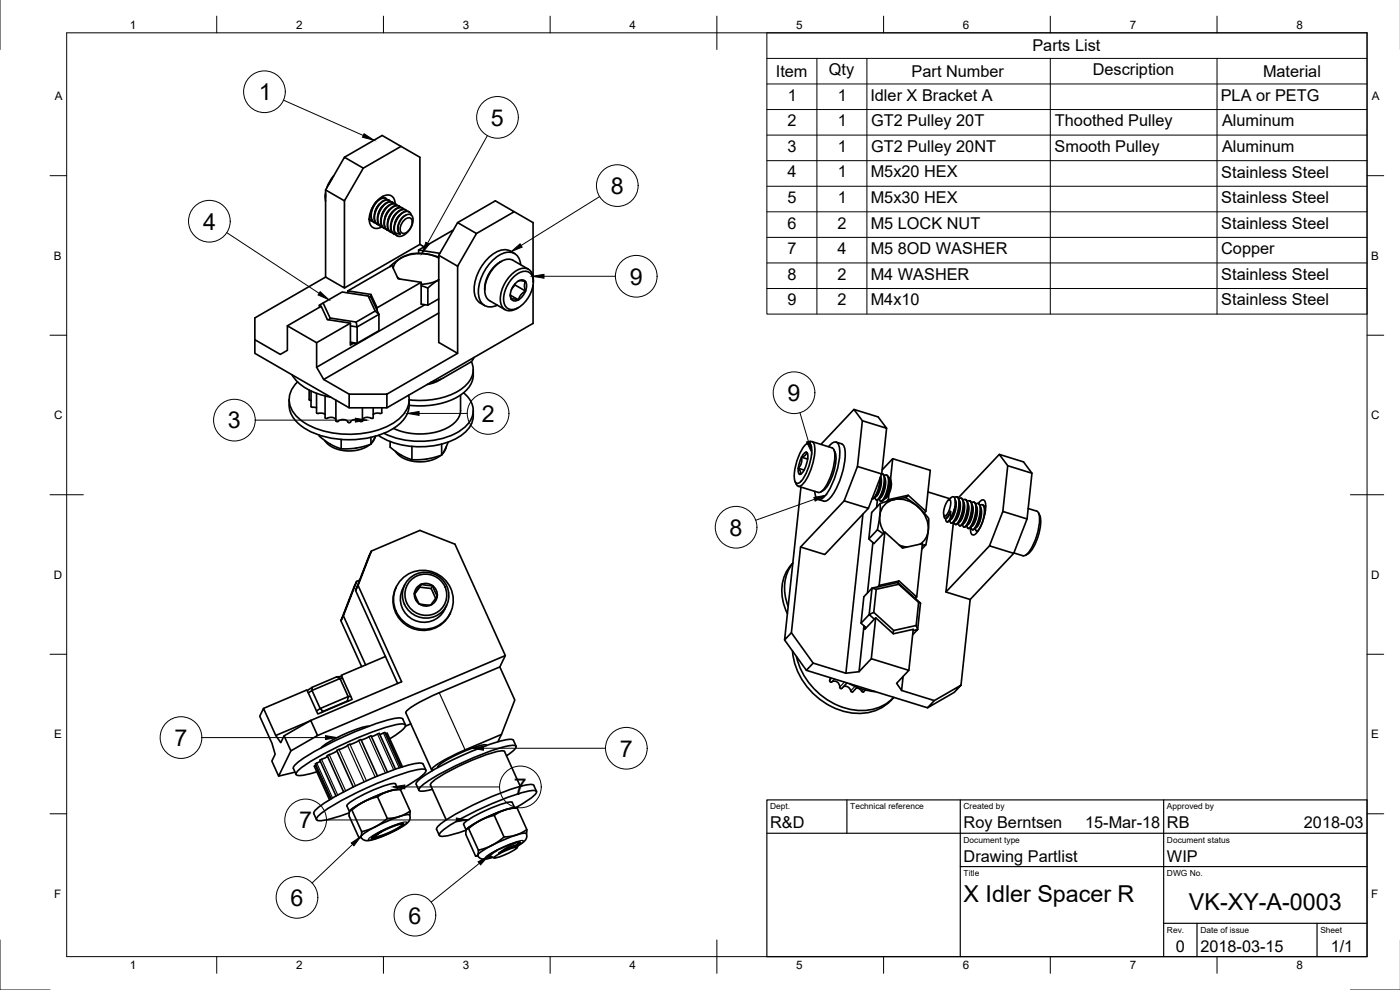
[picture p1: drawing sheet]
<svg xmlns="http://www.w3.org/2000/svg" width="420mm" height="297mm" viewBox="0 0 420 297" stroke-linecap="round" stroke-linejoin="round" font-family="sans-serif">
<!-- layer: Visible -->
<g fill="none" stroke="#000" stroke-width=".5">
<path d="M97.7 57v26.1l5.7 3.3v-26.1M97.7 58.4v1.9M97.7 57.9l-.1 1.5M99.6 53.7l-1 1.7M100.2 52.7l-1.1 1.5-1 2.2M103.4 47.2l11.3-6.6 11.3 6.6v26.1l1.3 .8M103.4 47.2l5.6 3.3-5.6 9.8-5.7-3.3zM114.9 59l.3 .4M115.9 59.6l-.9-.2-1.1 .4-1.1 1-.9 1.3-.5 1.6-.1 1.4 .4 1.1 .7 .6M116.2 59.9l-.8-.5-1.1 .3-1.3 1-1 1.6-.5 1.6v1.5l.4 1 .9 .6M120.4 43.9l-11.4 6.6M110.8 65.8l.6 .4"/>
<path d="M110.8 65.8h.1M110.8 65.7l1 .7M112 61.9l-.5 1.1M112.9 60.6l-.2 .2M113.9 61.1l-.8 1.2-.6 1.3M114.9 61.7l-.8 1-.6 1.5M115.9 62.3l-.8 1.1-.6 1.4M116.9 60.1l-1-.2-1 .4-1.1 1-.9 1.4-.5 1.5-.1 1.4 .3 1.1 .7 .7M116.9 62.9l-.8 1-.6 1.4M117.2 60.5l-.8-.5-1.2 .3-1.2 1-1 1.5-.5 1.6-.1 1.5 .5 1.1 .9 .5M117.8 60.7l-.8-.2-1.2 .4-1 1-.9 1.3-.5 1.4-.1 1.5 .3 1.2 .7 .6M117.9 63.4l-.9 1.1-.5 1.4"/>
<path d="M118.2 61.1l-.8-.5-1.2 .3-1.1 .9-1.1 1.5-.5 1.6-.1 1.5 .5 1.2 .9 .5M118.5 69.7a1.69 1.69 0 0 0 2.5 .9l1.4-1 1.1-1.6 .4-1.8-.2-1.3-.9-.6-1.2 .3-1.1 1.2-.8 1.5a2.99 2.99 0 0 0 .4 2.9M118.5 69.7l.7 .4 .9 .1M118.6 61.2a2.36 2.36 0 0 0-1.2-2.5 2.36 2.36 0 0 0-2.7 .4 7.9 7.9 0 0 0-3.6 8.2 2.28 2.28 0 0 0 3.5 .8M118.8 61.3l-.9-.2-1.1 .4-1 1-.9 1.4-.6 1.5v1.4l.3 1 .7 .7M118.9 64l-.9 1.1-.5 1.4M119.2 61.6l-.9-.5-1.2 .3-1.1 1-1 1.6-.5 1.5-.1 1.5 .5 1.1 .9 .6M119.8 61.9l-.9-.3-1.1 .5-1.1 1-.8 1.3-.6 1.5v1.5l.3 1 .7 .7M119.9 64.6l-.9 1.1-.5 1.3M120.2 62.2l-.9-.5-1.2 .4-1.3 1.1-.8 1.4-.6 1.5v1.5l.5 1.1 .9 .6M120.8 62.4l-.8-.2-1.2 .4-1.1 1.1-.8 1.3-.6 1.5v1.4l.3 1.1 .7 .7M121.2 62.8l-.9-.5-1.2 .3-1.1 1-1 1.4-.5 1.6-.1 1.5 .5 1.2 .9 .5"/>
<path d="M121.4 65.9a1.3 1.3 0 0 1 1.8-.4 1.3 1.3 0 0 1 .5 1.7 2.89 2.89 0 0 1-3.1 2.7 2.89 2.89 0 0 1 .8-4zM121.8 63l-.9-.2-1.1 .4-1.1 1-.9 1.4-.5 1.4-.1 1.5 .4 1.1 .7 .6M121.8 64.5l-1.3 1.1-1 1.7-.1 1.8 .7 1.1M122.2 63.4l-.9-.5-1.1 .2-1.3 1-.9 1.5-.6 1.6v1.5l.5 1.2 .9 .5M122.8 63.6l-.9-.2-1.1 .4-1.1 1-.8 1.3-.6 1.4-.1 1.4 .3 1.1 .7 .8M123.4 64.5l-.4-.8-.8-.3-1 .3-1 .8-.9 1.2-.7 1.3-.3 1.5 .2 1.2M126 73.3l-22.6 13.1M131.7 77.2l-3.9-1-4.2-.1-3.4 1.4-3.1 2.5M131.7 76.6v26.1l5.6 3.3-21.2 12.3M131.7 77.4a12.1 12.1 0 0 0-12.4 .8l-1 1.3-.3 1M132 76l-6.4-1v1M135.9 69.2l-10.3 5.8"/>
<path d="M137.3 66.8l5.7 3.3-5.7 9.8-5.6-3.3zM137.3 66.8l11.4-6.5 5.6 3.2-11.3 6.6M137.3 79.9v26.1M150.4 78.4a9.8 9.8 0 0 0-4.9 8.6M154.3 63.5l5.7 3.3v16.3M154.4 76.1a5.2 5.2 0 0 0-7.1 .6 13.6 13.6 0 0 0-4.9 11.6 4.3 4.3 0 0 0 3 3.4M156.3 79.4a3.7 3.7 0 0 0-5.6-3.3 13.2 13.2 0 0 0-6.9 13.3 3.6 3.6 0 0 0 5.5 2.2M86.2 97.8l10.2-5.9 1.8 4 7 1.1v6.5l.8-.5M95.9 91.6v.6M96.1 92.1l-.2-.5 1.1-.7 2.1 4.5M97.7 83.1l-21.2 12.3v6.5M98.7 96l.4-.6 7.8 1.2 .3 1.5 6.5-3.8v4.9l-6.8 4-1.7-.3"/>
<path d="M104.4 87.3l6.9 1v.9M104.4 87.3v.6M105.2 97.8l2 .3v4.9l-2-.3M105.2 97l-10.2 5.8M110.5 88.8l2.1 4.5 1.1 1-2.4-5.1M111.3 89.2l-.8-.4-7.8-1.2-5.7 3.3M111.3 88.3l1.9 4v.9M112.6 93.3l-5.7 3.3M119.3 83.2l.7 .5M126.4 85.7l2 .7v5.2l-2-.4v-6.5l-6.9-1.1-1.9-4-13.2 7.7M126.4 84.7l-13.2 7.6M126.4 85.3a11.4 11.4 0 0 0 5.3-1.3l-3.3 2.4"/>
<path d="M127.5 91.4l-32.5 18.8M131.7 89.7l-3.3 1.9M131.7 93.9l-34.6 20M146.9 90.2l4.7 2.7M153.1 88.4l.4 1.4M153.2 88.6l2.4 1.4M153.5 89.8a1.47 1.47 0 0 0 2.1 .2M154.2 83.1a4 4 0 0 1 4.8-1.2 5.5 5.5 0 0 1 .2 6.2 8.1 8.1 0 0 1-5.2 4.8 2.6 2.6 0 0 1-2.9-3.2 10 10 0 0 1 3.1-6.6zM154.5 85.2v.3l-.9 1.2M154.5 85.5l3.2 1.8M155.6 84.3h1.4a.48 .48 0 0 1 .6 .2 .48 .48 0 0 1-.2 .7v1.1a.91 .91 0 0 1 .2 1 .91 .91 0 0 1-.7 .6l-1 1.3a.66 .66 0 0 1-.4 .7 .66 .66 0 0 1-.8-.1h-1.2M155.6 84.3a4.7 4.7 0 0 0-2.1 5.5"/>
<path d="M155.6 84.3a1.58 1.58 0 0 1 2 0 1.58 1.58 0 0 1 .4 1.9l-.3 1.1M157.7 87.3l-.9 1.6-1.2 1.1M158.6 80.8l-4.7-2.7a5 5 0 0 0-5.7 2.2 8.8 8.8 0 0 0-2.2 9l.9 .9M160 85.5v11.5l-43.9 25.4M160 84.6a3.4 3.4 0 0 0-2.4-4.1 7.9 7.9 0 0 0-6.5 5.3l-.4 1a5.7 5.7 0 0 0 .6 5.9 3.7 3.7 0 0 0 4.3-.4M86.8 119.9a8.7 8.7 0 0 0 5.3 9 27.8 27.8 0 0 0 26.6-.7 8.4 8.4 0 0 0 4.1-8.3M87.6 112.4a16.5 16.5 0 0 0 11.7 6.8M89.3 114.6a6.8 6.8 0 0 0 0 10.6 23.5 23.5 0 0 0 17.1 5.1 21.5 21.5 0 0 0 14.5-5.8 6.7 6.7 0 0 0 1.8-5.9M92.8 117v2.9l.5 .3M93.3 117.3v4.7l1.7 .4M95 118v5.8l.4 .3 1.5-.1 .7 .3M97.6 118.8v6.5l.4 .3a2.26 2.26 0 0 1 2.8 .3"/>
<path d="M104.8 118.3h11.3v4.1h-11.3zM104.8 118.3l-7.7-4.4-2.1-3.7v-7.4l-8.8-5v7.3l-2.1 1.2-7.6-4.4v4.1l28.3 16.4M132.3 113.8l-2.1 1.1-2 .5M138.2 118.5v4.7a6.7 6.7 0 0 1-4.7 5.5 19.5 19.5 0 0 1-15.4-.2M139.1 117.9a6.3 6.3 0 0 1 0 10.6 24.2 24.2 0 0 1-21.3 2.6l-2.6-1.1M141.5 108.5a6.4 6.4 0 0 1-2.9 8.1 23.1 23.1 0 0 1-15.8 3.4M142 110.9a8 8 0 0 1-4.8 8.3 24.4 24.4 0 0 1-14.4 2.4M142.3 107.2l-.7 1.3-9 5.1-3.3 1.1M95.9 130.6v.3l2.7 2 3.8 1.8 3.7-.2 3.9-.8a3.5 3.5 0 0 0 2.6-2.8M97.4 132.1l1 1.2 1.4 .9 1.9 .7 1.9 .3 2 .1 2.1-.3 1.8-.7 1.5-.9M100.8 120.1v6.2a.76 .76 0 0 0 1.2-.3 2 2 0 0 1 2.6 .8h.4a2.16 2.16 0 0 1 3.3-.3l.5-.2v-3.9M102.4 131.8v2.9"/>
<path d="M111.3 131.2v2.1M112 122.4v2.9l-.4 .3a2.26 2.26 0 0 0-2.8 .3M112.7 130.9l-1 1.9M114.6 122.4l-.1 1.6h-1.8l-.7 .3M114.6 122.4h.1M117.1 132.5l.1 1.8 3.2 2.2 3.1 1.4 3.8-.1 3.9-.8a3.3 3.3 0 0 0 2.6-2.8l.7-1.6M118.7 135.4l1 1.1 1.3 1 1.9 .7 1.9 .3h2.2l1.9-.3 1.8-.6 1.5-.9M123.6 133.9v4M132.6 133.2v3.4M133.9 134l-.3 1.1-.7 .9M142 123.2a8 8 0 0 1-5 8.3 24.6 24.6 0 0 1-23.4-.9M240.6 137.2l.9-1.3 .5-.2a3.5 3.5 0 0 1 .1 3.5 4.2 4.2 0 0 1-2.1 3.1"/>
<path d="M240.6 137.2l-1 3.3M240.6 137.2l1.8 .5M241.6 133.6l.5-.4 .8-.2a4.4 4.4 0 0 1 .5 4.3 14.2 14.2 0 0 1-3.5 7.5l-.8 .2a4.4 4.4 0 0 1-.5-4.3 15.8 15.8 0 0 1 3-7.1zM242.1 133.1l1.3-.6a1.24 1.24 0 0 1 1.1 1.4 16.9 16.9 0 0 1-4 11.7l-.9 .3-.3-.2-.7-1.2M242.4 136.2l-.4-.5-.1 .6-.5 .5a.87 .87 0 0 0-.8 1.4l-.5 1.6a.89 .89 0 0 0 0 1.5l.1 .5-.2 .5M243.7 132.5l6 1.9a3.8 3.8 0 0 1 .8 3.8 15.8 15.8 0 0 1-4.1 9.4l-.8 .1-6-1.8M248.7 134a2.07 2.07 0 0 1 2.6-1.1 7.1 7.1 0 0 1 .6 5.2 22.6 22.6 0 0 1-4.8 11.2 1.36 1.36 0 0 1-1.6 .5 1.36 1.36 0 0 1-.9-1.4l-.1-1M250.3 134.9a9.9 9.9 0 0 1-.5 7.9 7.7 7.7 0 0 1-3.5 4.8M250.9 132.6l1.7 .5a4.1 4.1 0 0 1 1 4.2 22.9 22.9 0 0 1-4.8 12.5l-1.1 .6-2.1-.5M256.3 122.8l2.5 3.4-1.5 13.8M257.3 140l7.3 2.2-4 10.3-7.3-2.2zM258.8 126.2l7.3 2.3-2.6-3.4-7.2-2.3-9.9 10.5"/>
<path d="M266.1 128.5l-1.5 13.7M267.9 137.6l-.7 6.2M299.9 136.3l2.5 3.4-1.4 13.8M302.4 139.7l7.3 2.3-1.5 13.7M239.6 140.5l1.7 .5M239.6 140.5l.1 1.5 .3 .3M240.4 146.1l-4.9 45.9 2-2.2 2.8-25.7M240.5 142.1l-.5 .2M253.3 150.3l-13 13.8 7.2 2.3 13.1-13.9M259 154.3l-5.1 47.7M263.3 150l-.2 2.2M264 154.7a8 8 0 0 0 1.4 5.1"/>
<path d="M264 154.7l-.7 4.3M264.1 143.5l-.2 1.9-.6 2.1-.9 1.6-.7 .5h.4l.4-.3 .9-1.7 .7-2.4 .2-2.1v1.7l-.3 1.8-.6 1.6-.9 1.1M264.2 151.1l-.2 3.6M264.3 143.1l.2 1.2-.2 1.9-.7 2-.8 .8M264.6 142.1l.5 .4 .3 1-.5 3.3-.6 1.7-.8 1.2-.6 .3-.3-.8M264.7 142.1l.5 .4 .3 .7-.2 2.8-1.1 3.1-.7 .8-.5 .1M264.7 141l3.2-3.4 11.3 3.5-1.3 12.3M265.3 142.7l.7-.1 .5 .6 .1 1.5-.2 1.8-.6 2-.8 1.5-.7 .4-.4-.8M265.5 143.4l.1 1.6-.3 1.8-.6 1.7-.9 1.2M265.5 143.5l.3 1.2-.3 2-.7 1.9-.7 .8M265.6 159.6l-1.8 16M265.9 149.4l-.5 .3"/>
<path d="M266 142.5l.5 .4 .3 .9-.3 2.8-1.1 3.1-.6 .6-.5 .1M266.6 149.9l-.5 .6M266.7 143.3l.3 .1 .3 .5v1.7l-.6 2.3-.8 1.5 .6-1.4 .5-1.7 .1-1.5-.3-.9M266.8 143.8l.1 1.5-.3 1.9-.7 1.8-.9 1.1M266.8 148.2l-.2 1.7M267.3 143.9a5.7 5.7 0 0 1-1.6 5.6M268.3 149.9l2.3-.4a2.2 2.2 0 0 1 2.6 .7l2.4 1.9 2.1 2.2a3.8 3.8 0 0 1 1 4l-.8 5.2M268.3 149.9l-4.1 1.2-2.6 2.7-.8 7.9M268.3 149.9a9 9 0 0 1 10.2 10l-.9 1.9-1.5 1.5M268.3 149.9a5.4 5.4 0 0 0-4.3 4.8M271.9 149.3l.7-.7-6 1.3M272.6 148.6l5.3 4.8-.5 .5"/>
<path d="M278.5 147.6l6.6 2M283.2 154.5l.4 1 .6-.2M283.8 155.5l.1 .8 .3 .2 1-.9M283.9 155.5h.1M284.2 155.3h.1M284.5 150.2l.6-.3a5.1 5.1 0 0 1-1.4 4.9h-.3a5.1 5.1 0 0 1 1.1-4.6zM284.6 150.1l1.2-1 .6 .2 .3 1.3-.3 2.3M285.2 155.9l.8-.8 .7-1.8 .3-2-.3-1.3 .1 1.7-.4 2-.6 1.5-.9 1.1M285.3 153.5l-.1 2.1M285.3 153.5l-.7 1.5-.7 .5M285.3 153.5l-1 1.7M286.1 156.7l-2.2 20.9 13.1-13.8"/>
<path d="M286.4 152.9l-1.2 2.9-.6 .7h-.5M286.4 152.9l-1.2 2.7M286.4 149.3l.7-.2 .6 .6 .1 1.3-.2 1.7-.6 2.1-.8 1.7-.8 .4-.3-.8M287.1 149.1l.6 .3 .2 .9-.2 2.8-1.2 3.1-.6 .7h-.5M287.8 149.6l.7-.1 .5 .7 .1 1.3-.3 1.8-.6 2-.8 1.6-.7 .4-.4-.8M287.9 150.3l.2 1.7-.3 1.8-.7 1.7-.9 1.2M287.9 150.4l.3 1.3-.2 2-.7 1.8-.8 .8M288.4 149.5l.5 .3 .3 .7-.2 2.8-1.1 3.1-.7 .9h-.5M289 150l.8-.1 .4 .7 .1 1.3-.2 1.8-.6 2-.8 1.6-.7 .4-.4-.8M289.2 150.7l.1 1.7-.3 1.8-.6 1.6-.9 1.3M289.2 150.8l.3 1.3-.3 2-.7 1.8-.7 .8M289.7 149.9l.5 .3 .3 .8-.2 2.8-1.2 3.1-.6 .7-.5 .1"/>
<path d="M290.3 150.4l.7-.1 .5 .7 .1 1.3-.2 1.8-.6 2-.8 1.5-.8 .5-.3-.8M290.5 151.1l.1 1.7-.3 1.9-.7 1.6-.9 1.1M290.5 151.2l.3 1.3-.3 2-.7 1.8-.8 .8M291 150.3l.4 .3 .3 .8-.2 2.8-1.1 3.1-.6 .8h-.6M291.6 150.8l.7-.1 .5 .6 .1 1.4-.2 1.8-.6 2-.9 1.5-.7 .5-.3-.8M291.7 151.5l.2 1.6-.4 2-.6 1.6-.9 1.1M291.8 151.6l.2 1.2-.2 2-.7 1.9-.8 .8M292.2 150.7l.5 .3 .3 .8-.2 2.8-1.1 3.1-.7 .8h-.5M292.9 151.2l.7-.1 .4 .6 .2 1.4-.3 1.8-.6 2-.8 1.5-.7 .5-.4-.8M293 151.9l.1 1.6-.3 2-.7 1.6-.8 1.1M293 152l.3 1.2-.2 1.9-.7 2-.8 .8M293.5 151.1l.5 .3 .3 .8-.2 2.8-1.1 3-.7 .8-.5 .1"/>
<path d="M293.6 159.2l-.6 .1M293.6 151.1a1.31 1.31 0 0 1 1.9-.9 10.2 10.2 0 0 1-1.1 7.5l-1.1 2a1.1 1.1 0 0 1-1.8 .5l-.3-1.9M294.1 151.6l.5-.2 .4 .2 .4 1.3-.2 2.2-.7 2.4M294.3 152.3l.1 1.6-.3 1.9-.6 1.7-1 1.1M294.3 152.4l.3 1.2-.3 2-.7 1.9-.7 .8M294.4 157.7l-1.1 1.6-.4-.1-.2-.7M294.8 151.4l.4 .3 .3 .6v2M295.6 152.7l.1 .9M295.6 152.8l.1 .3M295.8 151.8l-.4 .2M301 153.5l7.2 2.2-4 10.3-7.2-2.2zM308.6 152.6l2.5 .8a3.8 3.8 0 0 1 .8 3.8 15.8 15.8 0 0 1-4 9.4l-.9 .1-2.7-.8"/>
<path d="M309.7 142l-2.5-3.4-7.3-2.3-12.3 13.1M311.7 153.9a8.4 8.4 0 0 1-.1 6.9 10.5 10.5 0 0 1-3 5.3M106.7 177.2l12.6 27.9M107 174.4l-4.7 11.9zM107.5 175.7l13 28.9-27.2 11.6M107.9 174.1l-.9 .3M111.5 165.3l14.5-6.2 10.5 4.2 15.2 33.4-1.7 3.4M111.5 165.3l-4.8 11.9zM119 176a9 9 0 0 0 4.1 12.2 9 9 0 0 0 12.1-4.3M120.5 173.8a8.9 8.9 0 0 1 13.7 1 8.9 8.9 0 0 1-3.5 13.3 9 9 0 0 1-10.8-3 9 9 0 0 1 .6-11.3zM121.4 175.5a7.1 7.1 0 0 0 2.7 10.5 7.1 7.1 0 0 0 9.9-4.4M124.4 178l1.4 3.2"/>
<path d="M124.4 178l1.3-1.7a1.07 1.07 0 0 1 1.7-.8l1.3 .2a1.07 1.07 0 0 1 1.5 1l.5 1.2a1.07 1.07 0 0 1-.1 1.8l-.7 1a1.68 1.68 0 0 1-2.3 .8l-1.8-.3M124.4 178l.3 1.8 1.1 1.4M124.4 178.2l1.6-2 3.4 .4 1.3 2.9M126.4 175.3l-.4 .9M129.8 175.7l-.4 .9M129.8 175.7a3.4 3.4 0 0 1 .8 4.8 3.4 3.4 0 0 1-4.8 .7M129.8 175.7a3.4 3.4 0 0 0-5.4 2.3M237.9 169a12.8 12.8 0 0 0-1.4 12.9M237.9 169a12.9 12.9 0 0 0-1.6 15.1M262 162.8l-1.7 15.1M263 176.8l6.7-1.5-.3-.5-7.7 1.7-2.4 2.6-.9 7.9 1.5 1.4M263.8 175.6l6-1.3-.4 .5 6.8 6.2-.8 7.9-.4-1.2-6.8 1.5-.3 .8"/>
<path d="M263.8 175.6l-.4 .5M265.1 160.2l-1.8-1.2-2.5 2.7 1.5 1.4 3.3-3.5 5.3 4.8 5.9-1.3-1.7 16M269.7 175.3l6 5.4 .5 .3M269.8 174.3l5.3 4.8-.4 .5M269.9 163.6l2.3 .5M276.8 163.6l1.1-.1-1.2 1.2M283.9 177.6l7.3 2.3-2.8 25.7M304.2 166l-13 13.9M308.6 166.1l-.8 .5M102.3 186.3l6.2 13.7M103 184.7l6.7 14.8M115.7 197l-13.3 5.6 3.3 7.2-10.3 4.4-3.3-7.2-13 5.6"/>
<path d="M151.7 196.7l-56.4 24M235.5 192l6.5 9.1M237.5 189.8l6.5 9.2M237.8 195.3a20.8 20.8 0 0 0 21.5 18.7 12.8 12.8 0 0 0 8.9-4.7M239 197a21 21 0 0 0 20.6 16.2 12.7 12.7 0 0 0 8.6-4M259.3 187.8l-1.5 13.7M259.6 188.1l-.1 .7 3.3-3.5 5.3 4.9 6-1.4-1.3 12.3M262.2 183.7l.8-6.9-1.3-.3-.8 7.9-2.5 2.6M262.4 185.8l-1.5-1.4 1.3-.7 6 5.5M262.8 185.3l-1.3 12.3M274 189.2l1.4-.3-1.5 1.6M275.7 180.7l-.7 7"/>
<path d="M92.2 207.2l1.5-1-.1 1 8.4-3.6 2.5 5.4-8.4 3.6 .8 .9M92.5 207.9l1.1-.7 2.5 5.4-1.1 .7M93 216.3l-10.2 4.4M96.9 213.5l-.5 .3M101 203.1l-7.3 3.1M102.6 203l-1.6 .1 1 .5 .8-.1M104.6 210.3h-.3M105.3 208.9l-.8 .1-.2 1.3-7.4 3.2M110.7 217.9a36 36 0 0 0-14.3 6.5M115.5 219.8l4.7 10.4M115.5 219.8l-1.5 .6M121.7 217.5l-.8-1.8a2.2 2.2 0 0 0-2.1-.2 95.8 95.8 0 0 0-29.5 13.3 2.2 2.2 0 0 0-1.3 1.8l.9 1.8"/>
<path d="M123.3 217.2l-1.6 .7M249.1 203.3l-.1 1 .3 .4a1.81 1.81 0 0 1 2-.1 1.81 1.81 0 0 1 .8 1.8l.6 .1 1.5-1.6M253.2 206a1.86 1.86 0 0 1 2.3 1.5l.5 .1 1.2-1.4M254.9 205.1a19.3 19.3 0 0 0 7.8 2.4M257 206.4l1.1 .4 .8 .8 .8-.6M271 203l-.4 4.2M280.4 210.2l8-4.6-2 2.2-8 4.6zM280.4 210.2l-9.8-3-1.5-2.2 3.7-3.9-11.3-3.5-3.7 3.9-3.9 .5-9.9-3-2 2.1 36.4 11.3M85.3 220.8l8-4.6 2 4.5-8 4.6zM85.3 220.8l-1 2-1.5-2.1-3.7-8.1-1.2 2.3 3.7 8.1 1 3.3-1 2.1 2 4.5 3.7-7.6M88.5 231.7l-4.9 1.2M94.8 229.6l-.5 .3 4.6 10.1"/>
<path d="M96.1 228.4l-1.4 .8 4.7 10.5M98.3 226.9l-2.3 1.2 4.8 10.7M101.1 225.2l4.9 10.9M101.1 225.2l7.2-3.3 5 11M101.1 225.3l-2.9 1.4 4.9 10.9M108.4 222l3-1.2 4.9 10.9M111.5 221l2.3-.9 4.9 10.7M113.3 239.1l2.9 6.5M115.7 220.2l.5-.2 4.6 10.1M116.5 237.5l-3.2 1.6-4.1 1.4M116.5 237.5l-7.3 3M117 221.7l3.3-2.3a2.4 2.4 0 0 0 1.4-1.9 5.1 5.1 0 0 0-3.9 .2 99.7 99.7 0 0 0-27.7 12.9 2.32 2.32 0 0 0-1.2 1.8 2.4 2.4 0 0 0 2.3 .2l3.9-1"/>
<path d="M119.1 236.9h1l-3.6 .6M119.1 236.9l-2.6 .6M119.1 236.9a38.4 38.4 0 0 0-14 6.3M119.4 236.9l-.9-1.8a35.8 35.8 0 0 0-13 5.3l-1.4 1.2 .8 1.9M120.1 236.9l3 6.4M120.2 236.9a24.8 24.8 0 0 0 7.5-5.3l.1-.6-.3-.2a27.2 27.2 0 0 0-10.7 2.8l-8.3 3.6a47.5 47.5 0 0 0-13.3 8l-.2 .7a1.96 1.96 0 0 0 1.9 .3l3.3-.8 4.6-1.5M127.8 231.1l-.8-1.8a2.2 2.2 0 0 0-2.1-.3 95.8 95.8 0 0 0-29.5 13.4 2.2 2.2 0 0 0-1.2 1.7l.8 1.8M146 223.7l-.2-.2a35.8 35.8 0 0 0-13 5.3l-1.1 .8-.3 .7M149.4 222.6l1.1-2.2 4-10.4-4.5-9.9-19.1 8.1-4.2 2.1a16 16 0 0 0-4.9 3.3l7.8 17.4M150.5 220.4l-15.7 6.8a16.2 16.2 0 0 0-5.3 3.7l.3 .3M152 226.8l1.1-.8a3.1 3.1 0 0 0 1.8-2.1 2.47 2.47 0 0 0-2.5-.1 88.9 88.9 0 0 0-25.1 11.4 2.47 2.47 0 0 0-1.6 1.9 3.1 3.1 0 0 0 2.7 .1l1.4-.4M154.9 223.9l-.8-1.8a2.26 2.26 0 0 0-2.2-.2 86.9 86.9 0 0 0-25.7 11.7 2.26 2.26 0 0 0-1.3 1.7l.8 1.8"/>
<path d="M156.1 235.9l-4.7-10.4a6 6 0 0 0-4.3 .6 67.7 67.7 0 0 0-17.2 8.3l-.7 1.1 4.7 10.5M161 237.5l-.8-1.8a2.26 2.26 0 0 0-2.1-.2 86.9 86.9 0 0 0-25.8 11.6 2.26 2.26 0 0 0-1.3 1.8l.8 1.8M105.1 243.2h.1M105.6 243.1l2.9 6.4M108.4 251.3h-.6M109.2 240.5l-3.6 2.6-.5 .1-.3 1.1v.5l2.9 6.5 .5-.2 .3-.8a.84 .84 0 0 1 1.1-1l3-1.2M109.2 240.5l-2.9 1.7-1.2 1M111.7 251.1a25.4 25.4 0 0 1 9.2-4h.2a9 9 0 0 1-4.3 2.8 11.7 11.7 0 0 1-5.3 1.6zM112.3 250.9h.3M112.6 250.8l.1 .2M112.7 250.4l-.1 .4M113.1 251l-1.6 .3"/>
<path d="M119.8 247.3l.8-.1 .2 .2M119.9 245l-2.4 .5a2.33 2.33 0 0 0-2.4 1l-2.5 1.6M119.9 245l-7.3 3.1M119.9 245l2.9-.6 .2 .5v.9l-.7 1.1-1.9 1.3-3.3 1.7-3.6 1.5-3.5 .8-1.1-.3-.6-.9a10.4 10.4 0 0 1 4.3-2.9M120.3 247.1h.3M120.7 247.2l-3.9 1.2-3.9 2.2 1.8-1.3M120.8 247.4l-1.7 1.2-3.2 1.6-2.3 .7-.9 .1 .2-.4M121 247.1l-.3 .1M122.9 244.6l.2-1.3-3.2 1.7M140.1 248.7v.1M140.6 248.6l3 6.5M143.4 256.5l.4 .8 1 .4h1.2l1.8-.5"/>
<path d="M143.4 256.8h-.6M144.2 246.1l-3.6 2.5-.4 .1-.4 1v.7l2.9 6.4 .7-.3M144.2 246.1l-2.9 1.7-1.2 .9M147.1 256.9h-.5M147.3 256.3h.1M147.5 256.1h.1M147.6 256l-.4 .6M147.7 253.6l-3.2 1.3a.94 .94 0 0 0-1 1.2l-.1 .4M147.7 253.6l-3.3 1.9-1 1M148.3 244.6l3 6.5M148.5 257.1l.8-.6a17.4 17.4 0 0 1 5.9-2.3 7.4 7.4 0 0 1-3.8 2.3l-2.3 .8-.8 .1zM149.3 255.1l-2.2 1.7 .1 .2 1.1 .4"/>
<path d="M151.5 243l-3.2 1.6-4.1 1.5M151.5 243l-7.3 3.1M152.4 254.8l-2.7 1.2M154.1 242.4h1.1l-3.7 .6M154.1 242.4l-2.6 .6M154.1 242.4a38.4 38.4 0 0 0-14 6.3M154.6 242.4a16 16 0 0 0 6.4-4.7l-.3-.5a27.5 27.5 0 0 0-10.5 2.9l-4.7 2a49.9 49.9 0 0 0-13.4 7.8l-.3 .7a1.78 1.78 0 0 0 1.9 .3l6.2-1.8-.7-2a35.8 35.8 0 0 1 12.5-6.2l1.8-.3 1 1.8M154.9 250.5l-2.3 .5a2.33 2.33 0 0 0-2.5 1.1l-2.4 1.5M154.9 250.5l-7.2 3.1M154.9 250.5l2.6-.6 .4 .2 .2 .5-.1 .8-.4 .7-2.2 1.7M155 252.8l-2.9 1.5-2.4 1.7M155.1 253.7l1.1-.9a3.6 3.6 0 0 0-2.9 .5l-2.3 .9a13 13 0 0 0-4.5 2.8l.9 .1"/>
<path d="M155.1 253.7l-.2-.2-1.3 .5-3.9 2M155.2 242.4l2.9 6.5M155.3 253.7l-2.9 1.1M155.4 253.8l-.8 .1-2.2 .9M155.4 253.8l-.2 .5M155.7 252.7l-.6 .9M155.8 252.6l-.1 .1M156 252.6l-.7 .6M158 250.2l.1-1.3-3.2 1.6"/>
<circle cx="127.8" cy="178.4" r="6.2"/>
<circle cx="127.8" cy="178.6" r="6.9"/>
</g>
<!-- layer: Visible Narrow -->
<g fill="none" stroke="#000" stroke-width=".35">
<path d="M115.1 219.9l4.7 10.5M131.8 207.8l7.8 17.2M249.6 203.5l-.6 .6M250.4 203.7l-.8 .9M253.4 204.7l-1.4 1.5M256.6 206l-1.3 1.3M259.1 206.9l-.5 .5M94.6 229.7l4.6 10.1M95.1 229l4.7 10.4M96.5 227.8l4.9 10.7M98.8 226.4l4.9 10.9M101.7 224.9l5 10.9"/>
<path d="M104.3 223.6l5 11M105 223.3l5 11M107.6 222.2l5 10.9M110.7 221l4.9 10.9M113.3 220.3l4.8 10.7M115.9 220.1l4.5 10.1M110.7 251.5a30.1 30.1 0 0 1 11.1-4.9l.3 .1a8.7 8.7 0 0 1-4.3 2.9 18.6 18.6 0 0 1-7.3 2.4zM155.4 253.8l1.3-.9 .4-.6a7.4 7.4 0 0 0-4.4 1.1l-2.6 1.1a14.5 14.5 0 0 0-4.5 2.9v.1l.7 .1 1.5-.4"/>
</g>
<!-- layer: Border -->
<g fill="none" stroke="#000" stroke-width=".3">
<path d="M0 -.1v15M20 9.9h390.3v277.1h-390.3zM65 4.8v5.1M115.1 4.8v5.1M165.1 4.8v5.1M215.1 4.8v10.1M265.2 4.8v5.1M315.2 4.8v5.1M365.2 4.8v5.1M15 52.7h5M410.3 52.7h5M15 100.6h5"/>
<path d="M410.3 100.6h5M15 148.4h10M405.3 148.4h10M15 196.3h5M410.3 196.3h5M15 244.2h5M410.3 244.2h5M0 282v15h15M65 287v5M115.1 287v5M165.1 287v5M215.1 282v10"/>
<path d="M265.2 287v5M315.2 287v5M365.2 287v5M405.3 297h14.9"/>
</g>
<!-- layer: TitleBlock -->
<path d="M230.2 240h180.1v47h-180.1zM230.2 250h180.1M254.2 240v10M288.2 240v47M349.2 240v47M288.2 260h122.1M349.2 277h61.1M359.2 277v10M395.3 277v10" fill="none" stroke="#000" stroke-width=".35"/>
<!-- layer: BOM -->
<g fill="none" stroke="#000" stroke-width=".3">
<path d="M230.2 9.9h180.1v84.3h-180.1zM230.2 17.5h180.1M245.2 17.5v76.7M260.2 17.5v76.7M315.2 17.5v76.7M365.2 17.5v76.7M85.1 30.1l23.9 10.6M230.2 25.2h180.1M230.2 32.9h180.1M146.3 40.7l-18 32.3M179.9 59l-23.5 14.7M230.2 40.5h180.1"/>
<path d="M230.2 48.2h180.1M230.2 55.9h180.1M68.1 69.8l27.7 18.2M230.2 63.6h180.1M230.2 71.2h180.1M230.2 78.9h180.1M163.3 82.9h21.4M230.2 86.6h180.1M76.6 126.1h30M125.8 124h14.4M240.1 123.8l2.5 8.6M244.4 149.8l-17.6 6.3"/>
<path d="M60.6 221.3h37.1M121.5 236.1h28.4M145.1 224.5h36.6M98 246h38.9M105.8 253.3l-12.1 11.6M143.9 259l-14.5 11.7"/>
<circle cx="79.4" cy="27.5" r="6.3"/>
<circle cx="149.3" cy="35.2" r="6.3"/>
<circle cx="185.3" cy="55.7" r="6.3"/>
<circle cx="62.8" cy="66.4" r="6.3"/>
<circle cx="190.9" cy="82.9" r="6.3"/>
<circle cx="238.3" cy="117.8" r="6.3"/>
<circle cx="70.3" cy="126.1" r="6.3"/>
<circle cx="146.5" cy="124" r="6.3"/>
<circle cx="220.9" cy="158.2" r="6.3"/>
<circle cx="54.3" cy="221.3" r="6.3"/>
<circle cx="156.2" cy="236.1" r="6.3"/>
<circle cx="188" cy="224.5" r="6.3"/>
<circle cx="91.7" cy="246" r="6.3"/>
<circle cx="89.1" cy="269.2" r="6.3"/>
<circle cx="124.5" cy="274.6" r="6.3"/>
</g>
<g fill="#000" stroke="#000" stroke-width=".3">
<path d="M109.3 40.1l2.9 2-3.4-.9zM127.8 72.7l1 .6-2.2 2.8zM153.4 75.5l2.7-2.3 .6 .9zM96.1 87.5l2.6 2.4-3.3-1.4zM159.8 82.9l3.5-.6v1.2zM106.6 125.5l3.6 .6-3.6 .5zM122.3 124l3.5-.5v1.1zM242.1 132.6l1.1-.3 .4 3.5zM244.2 149.2l3.5-.6-3.1 1.8zM97.7 220.7l3.5 .6-3.5 .6zM118 236.1l3.5-.6v1.2zM141.6 224.5l3.5-.6v1.2z"/>
<path d="M105.4 252.9l3-2-2.2 2.9zM136.9 245.4l3.5 .6-3.5 .6zM143.5 258.6l3.1-1.8-2.4 2.7z"/>
</g>
<g font-size="7">
<text x="77.7" y="30">1</text>
<text x="147.4" y="37.7">5</text>
<text x="183.3" y="58.2">8</text>
<text x="61" y="68.9">4</text>
<text x="189" y="85.4">9</text>
<text x="236.4" y="120.3">9</text>
<text x="68.4" y="128.6">3</text>
<text x="144.6" y="126.5">2</text>
<text x="219" y="160.7">8</text>
<text x="52.4" y="223.8">7</text>
<text x="186" y="227">7</text>
<text x="154.2" y="238.6">7</text>
<text x="89.8" y="248.5">7</text>
<text x="87.2" y="271.8">6</text>
<text x="289.2" y="270.5">X Idler Spacer R</text>
<text x="356.8" y="272.9">VK-XY-A-0003</text>
<text x="122.6" y="277.1">6</text>
</g>
<g font-size="4.9">
<text x="309.8" y="15.4">Parts List</text>
<text x="232.8" y="23.1">Item</text>
<text x="248.8" y="22.6">Qty</text>
<text x="273.6" y="23.1">Part Number</text>
<text x="328" y="22.6">Description</text>
<text x="379" y="23.1">Material</text>
<text x="236.5" y="30.2">1</text>
<text x="251.5" y="30.2">1</text>
<text x="261.2" y="30.2">Idler X Bracket A</text>
<text x="366.4" y="30.3">PLA or PETG</text>
<text x="236.4" y="37.9">2</text>
<text x="251.5" y="37.9">1</text>
<text x="261.4" y="37.9">GT2 Pulley 20T</text>
<text x="316.6" y="37.9">Thoothed Pulley</text>
<text x="366.7" y="37.9">Aluminum</text>
<text x="236.3" y="45.6">3</text>
<text x="251.5" y="45.6">1</text>
<text x="261.4" y="45.6">GT2 Pulley 20NT</text>
<text x="316.5" y="45.6">Smooth Pulley</text>
<text x="366.7" y="45.5">Aluminum</text>
<text x="236.4" y="53.2">4</text>
<text x="251.5" y="53.2">1</text>
<text x="261.3" y="53.2">M5x20 HEX</text>
<text x="366.5" y="53.3">Stainless Steel</text>
<text x="236.3" y="60.9">5</text>
<text x="251.5" y="60.9">1</text>
<text x="261.3" y="60.9">M5x30 HEX</text>
<text x="366.5" y="60.9">Stainless Steel</text>
<text x="236.3" y="68.6">6</text>
<text x="251.4" y="68.6">2</text>
<text x="261.3" y="68.6">M5 LOCK NUT</text>
<text x="366.5" y="68.6">Stainless Steel</text>
<text x="236.3" y="76.2">7</text>
<text x="251.4" y="76.2">4</text>
<text x="261.3" y="76.3">M5 8OD WASHER</text>
<text x="366.5" y="76.3">Copper</text>
<text x="236.3" y="83.9">8</text>
<text x="251.4" y="83.9">2</text>
<text x="261.3" y="84">M4 WASHER</text>
<text x="366.5" y="84">Stainless Steel</text>
<text x="236.3" y="91.6">9</text>
<text x="251.4" y="91.6">2</text>
<text x="261.3" y="91.6">M4x10</text>
<text x="366.5" y="91.6">Stainless Steel</text>
<text x="231.2" y="248.5">R&amp;D</text>
<text x="289.2" y="248.5">Roy Berntsen</text>
<text x="325.7" y="248.5">15-Mar-18</text>
<text x="350.2" y="248.5">RB</text>
<text x="391.3" y="248.5">2018-03</text>
<text x="289.2" y="258.5">Drawing Partlist</text>
<text x="350.2" y="258.5">WIP</text>
<text x="352.9" y="285.7">0</text>
<text x="360.2" y="285.5">2018-03-15</text>
<text x="399.4" y="285.7">1/1</text>
</g>
<g font-size="3.5">
<text x="39" y="8.6">1</text>
<text x="88.9" y="8.6">2</text>
<text x="138.9" y="8.6">3</text>
<text x="188.9" y="8.6">4</text>
<text x="239" y="8.6">5</text>
<text x="288.9" y="8.6">6</text>
<text x="339" y="8.6">7</text>
<text x="389.1" y="8.6">8</text>
<text x="16.4" y="30">A</text>
<text x="411.7" y="30">A</text>
<text x="16.2" y="77.9">B</text>
<text x="411.5" y="77.9">B</text>
<text x="16.3" y="125.8">C</text>
<text x="411.5" y="125.8">C</text>
<text x="16.2" y="173.6">D</text>
<text x="411.5" y="173.6">D</text>
<text x="16.3" y="221.5">E</text>
<text x="411.5" y="221.5">E</text>
<text x="16.3" y="269.4">F</text>
<text x="411.5" y="269.4">F</text>
<text x="39" y="290.8">1</text>
<text x="88.9" y="290.8">2</text>
<text x="138.9" y="290.8">3</text>
<text x="188.9" y="290.8">4</text>
<text x="239" y="290.8">5</text>
<text x="288.9" y="290.8">6</text>
<text x="339" y="290.8">7</text>
<text x="389.1" y="290.8">8</text>
</g>
<g font-size="2.5">
<text x="231.2" y="242.8">Dept.</text>
<text x="255.2" y="242.8">Technical reference</text>
<text x="289.2" y="242.8">Created by</text>
<text x="350.2" y="242.8">Approved by</text>
<text x="289.2" y="252.8">Document type</text>
<text x="350.2" y="252.8">Document status</text>
<text x="289.2" y="262.8">Title</text>
<text x="350.2" y="262.8">DWG No.</text>
<text x="350.2" y="279.8">Rev.</text>
<text x="360.2" y="279.8">Date of issue</text>
<text x="396.3" y="279.8">Sheet</text>
</g>
</svg>
